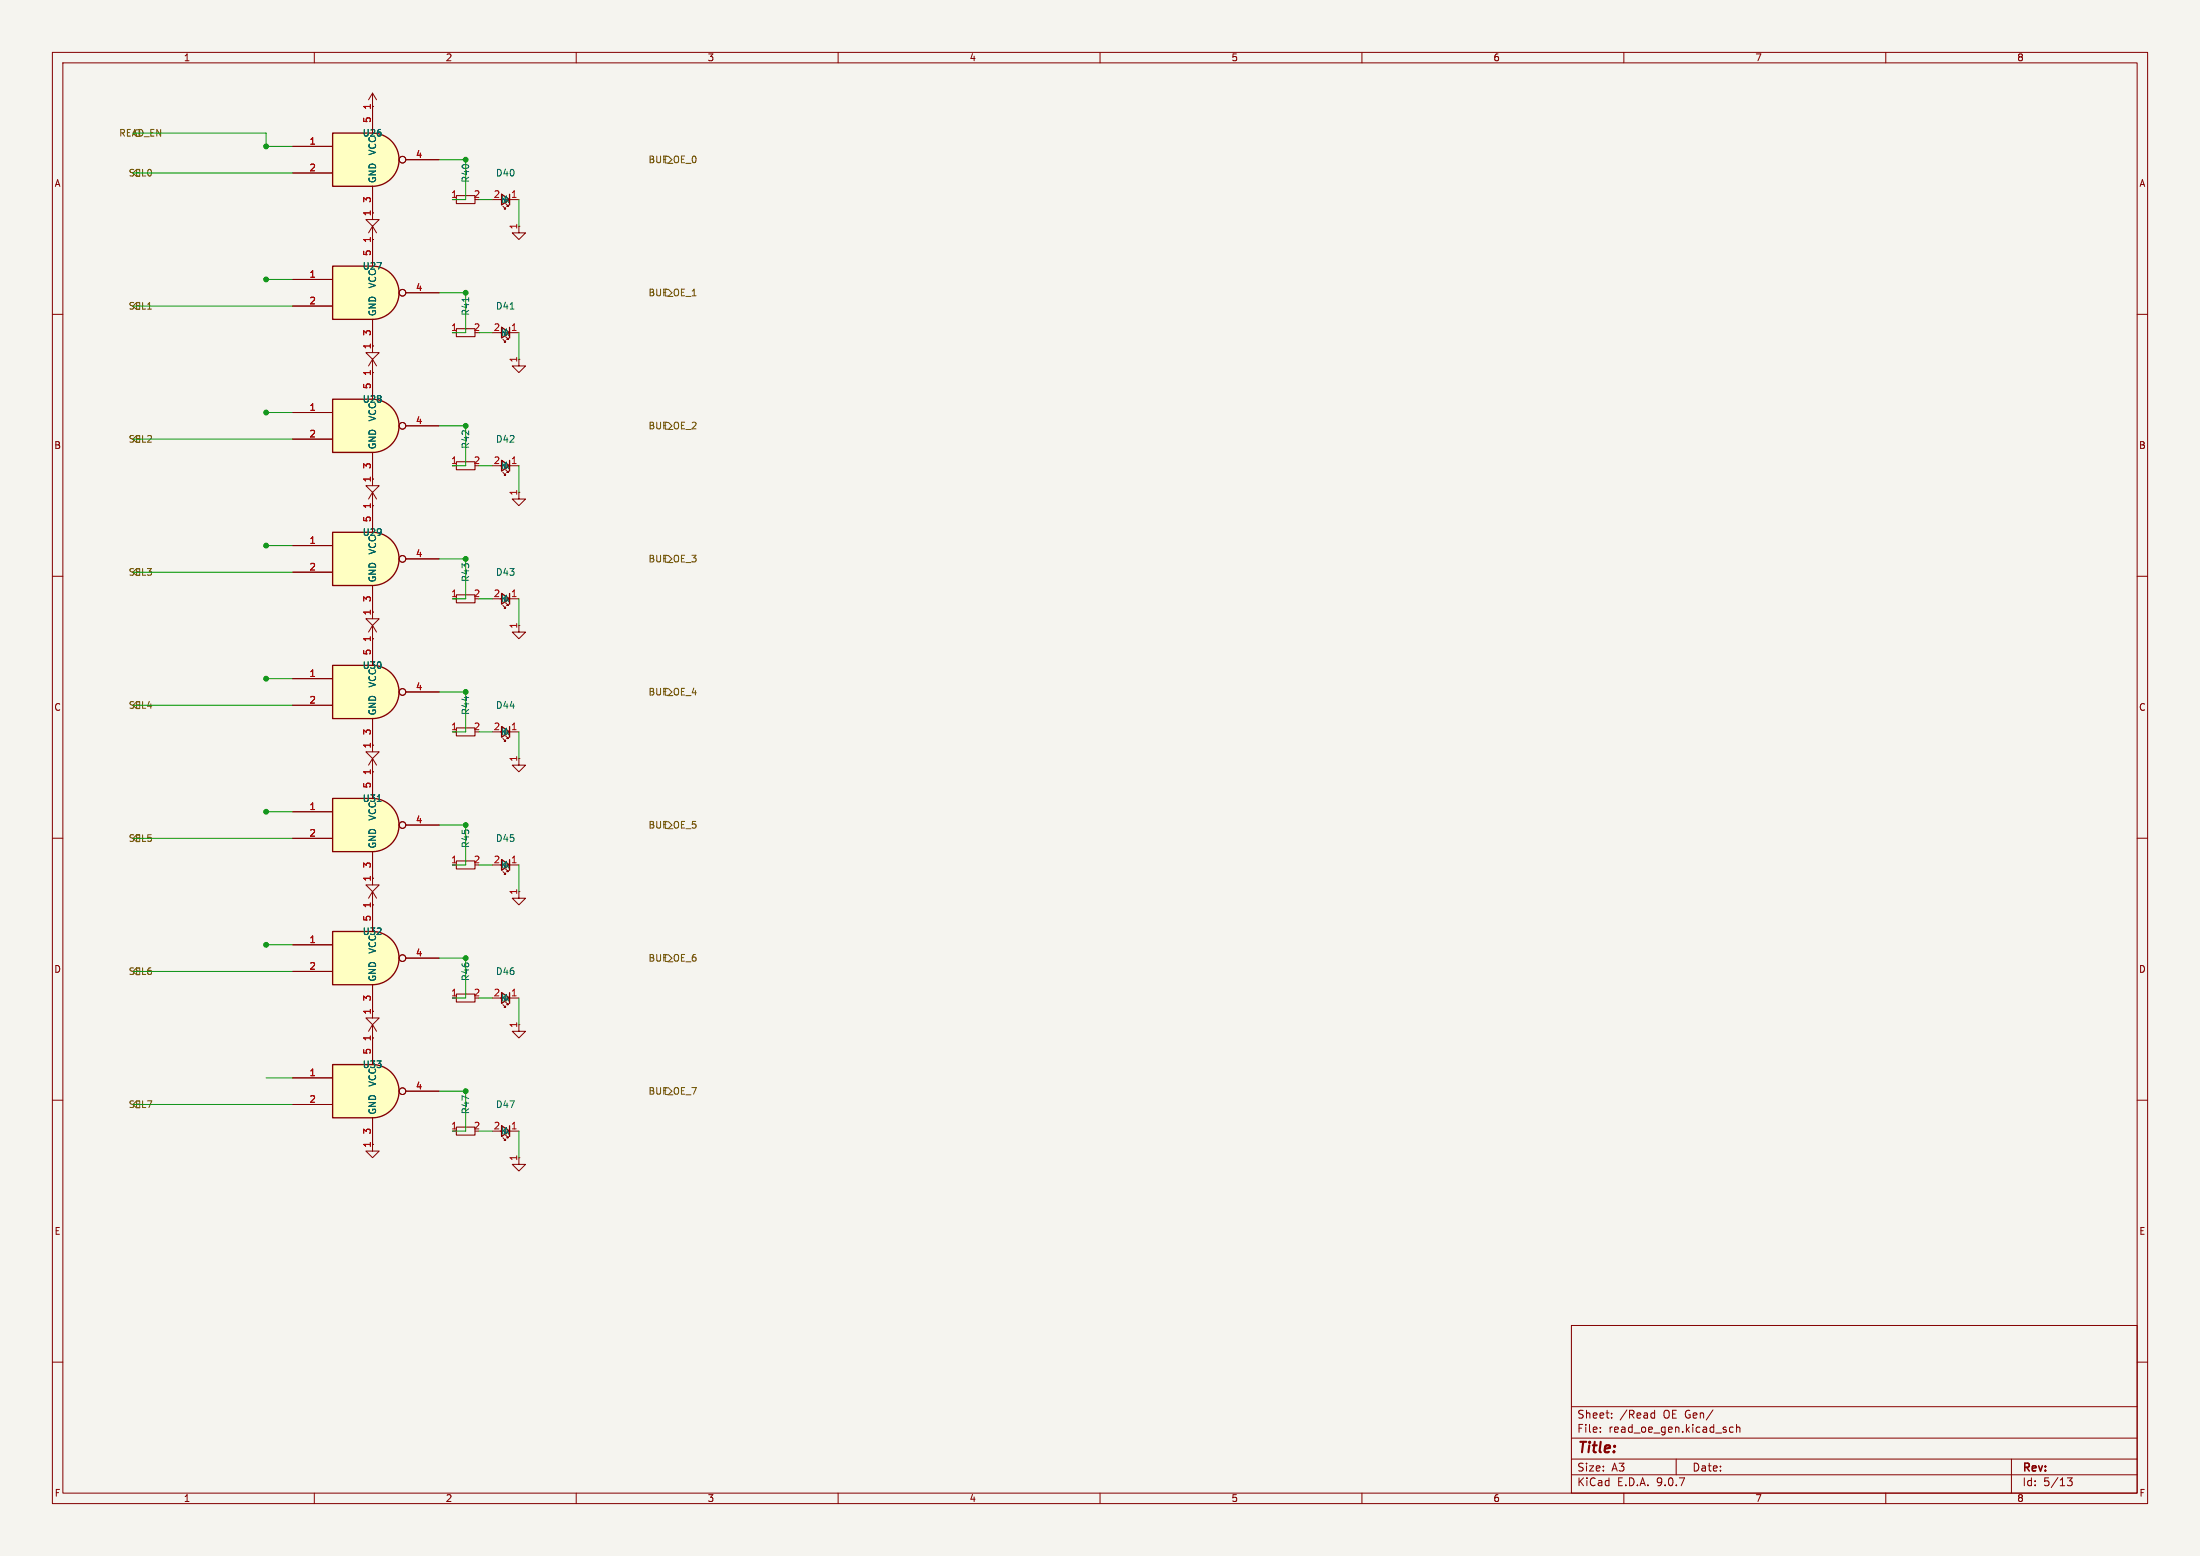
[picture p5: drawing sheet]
<svg xmlns="http://www.w3.org/2000/svg" width="420mm" height="297mm" viewBox="0 0 420 297" stroke-linecap="round" stroke-linejoin="round" font-family="sans-serif">
<path d="M0 0h420v297h-420z" fill="#f5f4ef" stroke="#f5f4ef" stroke-width=".19"/>
<g fill="none" stroke="#840000" stroke-width=".19">
<path d="M10 10h400v277h-400zM12 12h396v273h-396zM60 10v2M110 10v2M160 10v2M210 10v2M260 10v2M310 10v2M360 10v2M71.1 40.6v1.3h1.3l-1.3 1.3-1.3-1.3h1.3M71.1 43.2v2.5M71.1 43.2l-.7 1.3"/>
<path d="M71.1 43.2l.8 1.3M10 60h2M408 60h2M10 110h2M408 110h2M10 160h2M408 160h2M71.1 195.6l-.7 1.3M71.1 195.6l.8 1.3M71.1 195.6v2.5M10 210h2M408 210h2"/>
<path d="M300 253h108v32h-108zM10 260h2M300 278.5h108M300 274.5h108M300 268.5h108M305.5 273.2v.2M305.5 272.5v.1M307.7 270.5v.2M307.7 269.8v.1M315.3 270.6h.6M315.3 269.8h.6M315.9 269.2v1.5"/>
<path d="M320 278.5v3M330.9 272.5l-.5-.1-.2 .3 .1 .6h.6M331.5 272.5l.2-.1 .4 .1 .1 .9M331.5 271.9v1.5M384 278.5v6.5M408 260h2M60 285v2M110 285v2M160 285v2M210 285v2M260 285v2M300 281.5h108"/>
<path d="M310 285v2M360 285v2M394.7 282.1h.9l-.5 .6 .4 .1v.6l-.2 .2-.6-.1"/>
</g>
<path d="M71.1 25.4a5.1 5.1 0 0 1 5.1 5.1 5.1 5.1 0 0 1-5.1 5.1z" fill="#ffffc2" stroke="#ffffc2" stroke-width=".19"/>
<path d="M63.5 25.4h7.6v10.2h-7.6z" fill="#ffffc2"/>
<path d="M63.5 25.4h7.6a5.1 5.1 0 0 1 5.1 5.1 5.1 5.1 0 0 1-5.1 5.1h-7.6z" fill="none" stroke="#840000" stroke-width=".25"/>
<g fill="none" stroke="#840000" stroke-width=".19">
<path d="M55.9 27.9h7.6M55.9 33h7.6M71.1 20.3v5.1M71.1 35.6v5M77.5 30.5h6.3"/>
<circle cx="76.8" cy="30.5" r=".63"/>
</g>
<path d="M87.1 62.7h3.6v1.6h-3.6z" fill="none" stroke="#840000" stroke-width=".2"/>
<path d="M89.5 56.8v.7" fill="none" stroke="#006464" stroke-width=".19"/>
<path d="M71.1 203.2a5.1 5.1 0 0 1 5.1 5.1 5.1 5.1 0 0 1-5.1 5.1z" fill="#ffffc2" stroke="#ffffc2" stroke-width=".19"/>
<path d="M63.5 203.2h7.6v10.2h-7.6z" fill="#ffffc2"/>
<path d="M63.5 203.2h7.6a5.1 5.1 0 0 1 5.1 5.1 5.1 5.1 0 0 1-5.1 5.1h-7.6z" fill="none" stroke="#840000" stroke-width=".25"/>
<g fill="none" stroke="#840000" stroke-width=".19">
<path d="M71.1 167.6v1.3h1.3l-1.3 1.3-1.3-1.3h1.3M71.1 198.1v5.1M55.9 205.7h7.6M55.9 210.8h7.6M71.1 213.4v5M77.5 208.3h6.3"/>
<circle cx="76.8" cy="208.3" r=".63"/>
</g>
<path d="M71.1 152.4a5.1 5.1 0 0 1 5.1 5.1 5.1 5.1 0 0 1-5.1 5.1z" fill="#ffffc2" stroke="#ffffc2" stroke-width=".19"/>
<path d="M63.5 152.4h7.6v10.2h-7.6z" fill="#ffffc2"/>
<path d="M63.5 152.4h7.6a5.1 5.1 0 0 1 5.1 5.1 5.1 5.1 0 0 1-5.1 5.1h-7.6z" fill="none" stroke="#840000" stroke-width=".25"/>
<g fill="none" stroke="#840000" stroke-width=".19">
<path d="M55.9 154.9h7.6M71.1 147.3v5.1M77.5 157.5h6.3M55.9 160h7.6M71.1 162.6v5M71.1 218.4v1.3h1.3l-1.3 1.3-1.3-1.3h1.3"/>
<circle cx="76.8" cy="157.5" r=".63"/>
</g>
<path d="M72 153h.8" fill="none" stroke="#006464" stroke-width=".19"/>
<path d="M71.1 177.8a5.1 5.1 0 0 1 5.1 5.1 5.1 5.1 0 0 1-5.1 5.1z" fill="#ffffc2" stroke="#ffffc2" stroke-width=".19"/>
<path d="M63.5 177.8h7.6v10.2h-7.6z" fill="#ffffc2"/>
<path d="M63.5 177.8h7.6a5.1 5.1 0 0 1 5.1 5.1 5.1 5.1 0 0 1-5.1 5.1h-7.6z" fill="none" stroke="#840000" stroke-width=".25"/>
<g fill="none" stroke="#840000" stroke-width=".19">
<path d="M71.1 142.2v1.3h1.3l-1.3 1.3-1.3-1.3h1.3M71.1 144.8v2.5M71.1 144.8l-.7 1.3M71.1 144.8l.8 1.3M71.1 170.2v7.6M71.1 170.2l-.7 1.3M71.1 170.2l.8 1.3M55.9 180.3h7.6M55.9 185.4h7.6M71.1 188v5M77.5 182.9h6.3"/>
<circle cx="76.8" cy="182.9" r=".63"/>
</g>
<path d="M71.1 127a5.1 5.1 0 0 1 5.1 5.1 5.1 5.1 0 0 1-5.1 5.1z" fill="#ffffc2" stroke="#ffffc2" stroke-width=".19"/>
<path d="M63.5 127h7.6v10.2h-7.6z" fill="#ffffc2"/>
<path d="M63.5 127h7.6a5.1 5.1 0 0 1 5.1 5.1 5.1 5.1 0 0 1-5.1 5.1h-7.6z" fill="none" stroke="#840000" stroke-width=".25"/>
<g fill="none" stroke="#840000" stroke-width=".19">
<path d="M71.1 68.6v2.5M71.1 68.6l-.7 1.3M71.1 68.6l.8 1.3M94 63.5h1.8M96 64.8l.5 .5h-.2h.2v-.3M97.3 63.5h1.8M55.9 129.5h7.6M55.9 134.6h7.6M71.1 121.9v5.1M71.1 137.2v5M77.5 132.1h6.3M94 165.1h1.8"/>
<path d="M96 166.4l.5 .5h-.2h.2v-.3M97.3 165.1h1.8"/>
<circle cx="76.8" cy="132.1" r=".63"/>
</g>
<path d="M87.1 138.9h3.6v1.6h-3.6zM87.1 164.3h3.6v1.6h-3.6zM87.1 215.1h3.6v1.6h-3.6z" fill="none" stroke="#840000" stroke-width=".2"/>
<path d="M97.4 59h.7" fill="none" stroke="#006464" stroke-width=".19"/>
<path d="M71.1 76.2a5.1 5.1 0 0 1 5.1 5.1 5.1 5.1 0 0 1-5.1 5.1z" fill="#ffffc2" stroke="#ffffc2" stroke-width=".19"/>
<path d="M63.5 76.2h7.6v10.2h-7.6z" fill="#ffffc2"/>
<path d="M63.5 76.2h7.6a5.1 5.1 0 0 1 5.1 5.1 5.1 5.1 0 0 1-5.1 5.1h-7.6z" fill="none" stroke="#840000" stroke-width=".25"/>
<g fill="none" stroke="#840000" stroke-width=".19">
<path d="M71.1 17.8v2.5M71.1 17.8l-.7 1.3M71.1 17.8l.8 1.3M94 38.1h1.8M96 39.4l.5 .5h-.2h.2v-.3M97.3 38.1h1.8M99.1 43.2v1.3h1.2l-1.2 1.2-1.3-1.2h1.3M55.9 78.7h7.6M71.1 66v1.3h1.3l-1.3 1.3-1.3-1.3h1.3M71.1 71.1v5.1M99.1 68.6v1.3h1.2l-1.2 1.2-1.3-1.2h1.3M55.9 83.8h7.6"/>
<path d="M71.1 86.4v6.3h1.3l-1.3 1.3-1.3-1.3h1.3M77.5 81.3h6.3M94 88.9h1.8M96 90.2l.5 .5h-.2h.2v-.3M97.3 88.9h1.8M99.1 94v1.3h1.2l-1.2 1.2-1.3-1.2h1.3M94 114.3h1.8M96 115.6l.5 .5h-.2h.2v-.3M97.3 114.3h1.8M99.1 119.4v1.3h1.2l-1.2 1.2-1.3-1.2h1.3M94 139.7h1.8M97.3 139.7h1.8"/>
<path d="M96 141l.5 .5h-.2h.2v-.3M99.1 144.8v1.3h1.2l-1.2 1.2-1.3-1.2h1.3M99.1 170.2v1.3h1.2l-1.2 1.2-1.3-1.2h1.3M71.1 193v1.3h1.3l-1.3 1.3-1.3-1.3h1.3M94 190.5h1.8M96 191.8l.5 .5h-.2h.2v-.3M97.3 190.5h1.8M99.1 195.6v1.3h1.2l-1.2 1.2-1.3-1.2h1.3M94 215.9h1.8M96 217.2l.5 .5h-.2h.2v-.3M97.3 215.9h1.8M99.1 221v1.2h1.2l-1.2 1.3-1.3-1.3h1.3"/>
<circle cx="76.8" cy="81.3" r=".63"/>
</g>
<path d="M87.1 88.1h3.6v1.6h-3.6zM87.1 189.7h3.6v1.6h-3.6z" fill="none" stroke="#840000" stroke-width=".2"/>
<path d="M71.1 101.6a5.1 5.1 0 0 1 5.1 5.1 5.1 5.1 0 0 1-5.1 5.1z" fill="#ffffc2" stroke="#ffffc2" stroke-width=".19"/>
<path d="M63.5 101.6h7.6v10.2h-7.6z" fill="#ffffc2"/>
<path d="M63.5 101.6h7.6a5.1 5.1 0 0 1 5.1 5.1 5.1 5.1 0 0 1-5.1 5.1h-7.6z" fill="none" stroke="#840000" stroke-width=".25"/>
<g fill="none" stroke="#840000" stroke-width=".19">
<path d="M71.1 94v7.6M71.1 94l-.7 1.3M71.1 94l.8 1.3M55.9 104.1h7.6M55.9 109.2h7.6M71.1 111.8v6.3h1.3l-1.3 1.3-1.3-1.3h1.3M71.1 119.4v2.5M71.1 119.4l-.7 1.3M71.1 119.4l.8 1.3M77.5 106.7h6.3"/>
<circle cx="76.8" cy="106.7" r=".63"/>
</g>
<path d="M87.1 37.3h3.6v1.6h-3.6zM87.1 113.5h3.6v1.6h-3.6z" fill="none" stroke="#840000" stroke-width=".2"/>
<path d="M71.1 50.8a5.1 5.1 0 0 1 5.1 5.1 5.1 5.1 0 0 1-5.1 5.1z" fill="#ffffc2" stroke="#ffffc2" stroke-width=".19"/>
<path d="M63.5 50.8h7.6v10.2h-7.6z" fill="#ffffc2"/>
<path d="M63.5 50.8h7.6a5.1 5.1 0 0 1 5.1 5.1 5.1 5.1 0 0 1-5.1 5.1h-7.6z" fill="none" stroke="#840000" stroke-width=".25"/>
<g fill="none" stroke="#840000" stroke-width=".19">
<path d="M55.9 27.9h7.6M55.9 33h7.6M71.1 20.3v5.1M71.1 35.6v5M77.5 30.5h6.3M55.9 53.3h7.6M55.9 58.4h7.6M71.1 45.7v5.1M77.5 55.9h6.3M55.9 78.7h7.6M71.1 61v5M71.1 71.1v5.1"/>
<path d="M55.9 83.8h7.6M71.1 86.4v5M71.1 96.5v5.1M77.5 81.3h6.3M55.9 104.1h7.6M55.9 109.2h7.6M71.1 111.8v5M77.5 106.7h6.3M55.9 129.5h7.6M55.9 134.6h7.6M71.1 121.9v5.1M71.1 137.2v5"/>
<path d="M77.5 132.1h6.3M55.9 154.9h7.6M71.1 147.3v5.1M77.5 157.5h6.3M55.9 160h7.6M71.1 162.6v5M71.1 172.7v5.1M55.9 180.3h7.6M55.9 185.4h7.6M71.1 188v5M71.1 198.1v5.1M77.5 182.9h6.3"/>
<path d="M55.9 205.7h7.6M55.9 210.8h7.6M71.1 213.4v5M77.5 208.3h6.3"/>
<circle cx="76.8" cy="30.5" r=".63"/>
<circle cx="76.8" cy="55.9" r=".63"/>
<circle cx="76.8" cy="81.3" r=".63"/>
<circle cx="76.8" cy="106.7" r=".63"/>
<circle cx="76.8" cy="132.1" r=".63"/>
<circle cx="76.8" cy="157.5" r=".63"/>
<circle cx="76.8" cy="182.9" r=".63"/>
<circle cx="76.8" cy="208.3" r=".63"/>
</g>
<g fill="none" stroke="#009600" stroke-width=".19">
<path d="M25.4 33h30.5M25.4 25.4h25.4v2.5h5.1M83.8 30.5h5.1v7.6h-2.5M91.4 38.1h2.6M99.1 38.1v5.1M25.4 58.4h30.5M50.8 53.3h5.1M83.8 55.9h5.1v7.6h-2.5M50.8 78.7h5.1M91.4 63.5h2.6M99.1 63.5v5.1M25.4 83.8h30.5"/>
<path d="M83.8 81.3h5.1v7.6h-2.5M91.4 88.9h2.6M99.1 88.9v5.1M25.4 109.2h30.5M50.8 104.1h5.1M83.8 106.7h5.1v7.6h-2.5M91.4 114.3h2.6M99.1 114.3v5.1M25.4 134.6h30.5M50.8 129.5h5.1M83.8 132.1h5.1v7.6h-2.5M91.4 139.7h2.6"/>
<path d="M99.1 139.7v5.1M50.8 154.9h5.1M83.8 157.5h5.1v7.6h-2.5M25.4 160h30.5M91.4 165.1h2.6M99.1 165.1v5.1M25.4 185.4h30.5M50.8 180.3h5.1M83.8 182.9h5.1v7.6h-2.5M91.4 190.5h2.6M99.1 190.5v5.1M25.4 210.8h30.5"/>
<path d="M50.8 205.7h5.1M83.8 208.3h5.1v7.6h-2.5M91.4 215.9h2.6M99.1 215.9v5.1"/>
</g>
<path d="M72 153h.8" fill="none" stroke="#006464" stroke-width=".19"/>
<g fill="#009600" stroke="#009600" stroke-width=".19">
<circle cx="50.8" cy="104.1" r=".46"/>
<circle cx="50.8" cy="129.5" r=".46"/>
<circle cx="88.9" cy="106.7" r=".46"/>
<circle cx="50.8" cy="180.3" r=".46"/>
<circle cx="88.9" cy="81.3" r=".46"/>
<circle cx="50.8" cy="78.7" r=".46"/>
<circle cx="50.8" cy="53.3" r=".46"/>
<circle cx="50.8" cy="27.9" r=".46"/>
<circle cx="88.9" cy="55.9" r=".46"/>
<circle cx="50.8" cy="154.9" r=".46"/>
<circle cx="88.9" cy="157.5" r=".46"/>
<circle cx="88.9" cy="132.1" r=".46"/>
<circle cx="88.9" cy="30.5" r=".46"/>
<circle cx="88.9" cy="182.9" r=".46"/>
<circle cx="88.9" cy="208.3" r=".46"/>
</g>
<text font-size="2.8" fill="#840000" x="301" y="277.9">Title:</text>
<g font-size="2.1" fill="#840000">
<text x="301" y="273.7">File:</text>
<text x="301" y="271">Sheet:</text>
<text x="307.1" y="273.7">read_oe_gen.kicad_sch</text>
<text x="309.2" y="271">/Read</text>
<text x="317.6" y="271">OE Gen/</text>
<text x="301" y="281.1">Size:</text>
<text x="307.6" y="281.1">A3</text>
<text x="323" y="281.1">Date:</text>
<text x="386" y="281.3">Rev:</text>
<text x="301" y="283.9">KiCad</text>
<text x="308.7" y="283.9">E.D.A.</text>
<text x="316.3" y="283.9">9.0.7</text>
<text x="386" y="283.9">Id:</text>
<text x="390.1" y="283.9">5/13</text>
</g>
<g font-size="1.8" fill="#840000">
<text x="35" y="11.9">1</text>
<text x="85" y="11.9">2</text>
<text x="135" y="11.9">3</text>
<text x="185" y="11.9">4</text>
<text x="235" y="11.9">5</text>
<text x="285" y="11.9">6</text>
<text x="335" y="11.9">7</text>
<text x="385" y="11.9">8</text>
<text x="10.3" y="35.9">A</text>
<text x="408.3" y="35.9">A</text>
<text x="10.3" y="85.9">B</text>
<text x="408.2" y="85.9">B</text>
<text x="10.3" y="135.9">C</text>
<text x="408.2" y="135.9">C</text>
<text x="10.3" y="185.9">D</text>
<text x="408.2" y="185.9">D</text>
<text x="10.3" y="235.9">E</text>
<text x="408.3" y="235.9">E</text>
<text x="10.3" y="285.9">F</text>
<text x="35" y="286.9">1</text>
<text x="85" y="286.9">2</text>
<text x="135" y="286.9">3</text>
<text x="185" y="286.9">4</text>
<text x="235" y="286.9">5</text>
<text x="285" y="286.9">6</text>
<text x="335" y="286.9">7</text>
<text x="385" y="286.9">8</text>
<text x="408.3" y="285.9">F</text>
</g>
<g font-size="1.8" fill="#a90000">
<text x="70.9" y="23.6" transform="rotate(-90 70.9 23.6)">5</text>
<text x="70.9" y="21" transform="rotate(-90 70.9 21)">1</text>
<text x="59" y="27.7">1</text>
<text x="59" y="32.8">2</text>
<text x="79.3" y="30.2">4</text>
<text x="70.9" y="41.3" transform="rotate(-90 70.9 41.3)">1</text>
<text x="70.9" y="38.8" transform="rotate(-90 70.9 38.8)">3</text>
<text x="86" y="37.8">1</text>
<text x="90.4" y="37.8">2</text>
<text x="94.2" y="37.8">2</text>
<text x="97.5" y="37.8">1</text>
<text x="70.9" y="46.4" transform="rotate(-90 70.9 46.4)">1</text>
<text x="98.8" y="43.9" transform="rotate(-90 98.8 43.9)">1</text>
<text x="59" y="53.1">1</text>
<text x="70.9" y="49" transform="rotate(-90 70.9 49)">5</text>
<text x="59" y="58.2">2</text>
<text x="79.3" y="55.6">4</text>
<text x="70.9" y="64.2" transform="rotate(-90 70.9 64.2)">3</text>
<text x="86" y="63.2">1</text>
<text x="90.4" y="63.2">2</text>
<text x="94.2" y="63.2">2</text>
<text x="97.5" y="63.2">1</text>
<text x="70.9" y="71.8" transform="rotate(-90 70.9 71.8)">1</text>
<text x="70.9" y="66.7" transform="rotate(-90 70.9 66.7)">1</text>
<text x="98.8" y="69.3" transform="rotate(-90 98.8 69.3)">1</text>
<text x="70.9" y="74.4" transform="rotate(-90 70.9 74.4)">5</text>
<text x="59" y="78.5">1</text>
<text x="59" y="83.6">2</text>
<text x="79.3" y="81">4</text>
<text x="70.9" y="89.6" transform="rotate(-90 70.9 89.6)">3</text>
<text x="86" y="88.6">1</text>
<text x="90.4" y="88.6">2</text>
<text x="94.2" y="88.6">2</text>
<text x="97.5" y="88.6">1</text>
<text x="70.9" y="92.1" transform="rotate(-90 70.9 92.1)">1</text>
<text x="98.8" y="94.7" transform="rotate(-90 98.8 94.7)">1</text>
<text x="70.9" y="99.8" transform="rotate(-90 70.9 99.8)">5</text>
<text x="70.9" y="97.2" transform="rotate(-90 70.9 97.2)">1</text>
<text x="59" y="103.9">1</text>
<text x="79.3" y="106.4">4</text>
<text x="59" y="109">2</text>
<text x="70.9" y="117.5" transform="rotate(-90 70.9 117.5)">1</text>
<text x="70.9" y="115" transform="rotate(-90 70.9 115)">3</text>
<text x="86" y="114">1</text>
<text x="90.4" y="114">2</text>
<text x="94.2" y="114">2</text>
<text x="97.5" y="114">1</text>
<text x="70.9" y="125.2" transform="rotate(-90 70.9 125.2)">5</text>
<text x="70.9" y="122.6" transform="rotate(-90 70.9 122.6)">1</text>
<text x="98.8" y="120.1" transform="rotate(-90 98.8 120.1)">1</text>
<text x="59" y="129.3">1</text>
<text x="79.3" y="131.8">4</text>
<text x="59" y="134.4">2</text>
<text x="70.9" y="142.9" transform="rotate(-90 70.9 142.9)">1</text>
<text x="70.9" y="140.4" transform="rotate(-90 70.9 140.4)">3</text>
<text x="86" y="139.4">1</text>
<text x="90.4" y="139.4">2</text>
<text x="94.2" y="139.4">2</text>
<text x="97.5" y="139.4">1</text>
<text x="70.9" y="148" transform="rotate(-90 70.9 148)">1</text>
<text x="98.8" y="145.5" transform="rotate(-90 98.8 145.5)">1</text>
<text x="59" y="154.7">1</text>
<text x="70.9" y="150.6" transform="rotate(-90 70.9 150.6)">5</text>
<text x="59" y="159.8">2</text>
<text x="79.3" y="157.2">4</text>
<text x="70.9" y="165.8" transform="rotate(-90 70.9 165.8)">3</text>
<text x="86" y="164.8">1</text>
<text x="90.4" y="164.8">2</text>
<text x="94.2" y="164.8">2</text>
<text x="97.5" y="164.8">1</text>
<text x="70.9" y="173.4" transform="rotate(-90 70.9 173.4)">1</text>
<text x="70.9" y="168.3" transform="rotate(-90 70.9 168.3)">1</text>
<text x="98.8" y="170.9" transform="rotate(-90 98.8 170.9)">1</text>
<text x="70.9" y="176" transform="rotate(-90 70.9 176)">5</text>
<text x="59" y="180.1">1</text>
<text x="59" y="185.2">2</text>
<text x="79.3" y="182.6">4</text>
<text x="70.9" y="191.2" transform="rotate(-90 70.9 191.2)">3</text>
<text x="86" y="190.2">1</text>
<text x="90.4" y="190.2">2</text>
<text x="94.2" y="190.2">2</text>
<text x="97.5" y="190.2">1</text>
<text x="70.9" y="193.7" transform="rotate(-90 70.9 193.7)">1</text>
<text x="98.8" y="196.3" transform="rotate(-90 98.8 196.3)">1</text>
<text x="70.9" y="201.4" transform="rotate(-90 70.9 201.4)">5</text>
<text x="70.9" y="198.8" transform="rotate(-90 70.9 198.8)">1</text>
<text x="59" y="205.5">1</text>
<text x="79.3" y="208">4</text>
<text x="59" y="210.6">2</text>
<text x="86" y="215.6">1</text>
<text x="90.4" y="215.6">2</text>
<text x="94.2" y="215.6">2</text>
<text x="97.5" y="215.6">1</text>
<text x="70.9" y="219.1" transform="rotate(-90 70.9 219.1)">1</text>
<text x="70.9" y="216.6" transform="rotate(-90 70.9 216.6)">3</text>
<text x="98.8" y="221.7" transform="rotate(-90 98.8 221.7)">1</text>
</g>
<g font-size="1.8" fill="#725600">
<text x="22.6" y="26.3">READ_EN</text>
<text x="24.5" y="33.9">SEL0</text>
<text x="123.7" y="31.3">BUF_OE_0</text>
<text x="24.5" y="59.3">SEL1</text>
<text x="123.7" y="56.7">BUF_OE_1</text>
<text x="123.7" y="82.1">BUF_OE_2</text>
<text x="24.5" y="84.7">SEL2</text>
<text x="123.7" y="107.5">BUF_OE_3</text>
<text x="24.5" y="110.1">SEL3</text>
<text x="24.5" y="135.5">SEL4</text>
<text x="123.7" y="132.9">BUF_OE_4</text>
<text x="24.5" y="160.9">SEL5</text>
<text x="123.7" y="158.3">BUF_OE_5</text>
<text x="123.7" y="183.7">BUF_OE_6</text>
<text x="24.5" y="186.3">SEL6</text>
<text x="123.7" y="209.1">BUF_OE_7</text>
<text x="24.5" y="211.7">SEL7</text>
</g>
<g font-size="1.8" fill="#006464">
<text x="69.1" y="26.3">U26</text>
<text x="72" y="29.7" transform="rotate(-90 72 29.7)">VCC</text>
<text x="72" y="35.1" transform="rotate(-90 72 35.1)">GND</text>
<text x="89.8" y="35" transform="rotate(-90 89.8 35)">R40</text>
<text x="94.6" y="33.9">D40</text>
<text x="95.6" y="39">KA</text>
<text x="69.1" y="51.7">U27</text>
<text x="72" y="55.1" transform="rotate(-90 72 55.1)">VCC</text>
<text x="94.6" y="59.3">D41</text>
<text x="72" y="60.5" transform="rotate(-90 72 60.5)">GND</text>
<text x="89.8" y="60.4" transform="rotate(-90 89.8 60.4)">R41</text>
<text x="95.6" y="64.4">KA</text>
<text x="69.1" y="77.1">U28</text>
<text x="72" y="80.5" transform="rotate(-90 72 80.5)">VCC</text>
<text x="72" y="85.9" transform="rotate(-90 72 85.9)">GND</text>
<text x="89.8" y="85.8" transform="rotate(-90 89.8 85.8)">R42</text>
<text x="94.6" y="84.7">D42</text>
<text x="95.6" y="89.8">KA</text>
<text x="69.1" y="102.5">U29</text>
<text x="72" y="105.9" transform="rotate(-90 72 105.9)">VCC</text>
<text x="72" y="111.3" transform="rotate(-90 72 111.3)">GND</text>
<text x="89.8" y="111.2" transform="rotate(-90 89.8 111.2)">R43</text>
<text x="94.6" y="110.1">D43</text>
<text x="95.6" y="115.2">KA</text>
<text x="69.1" y="127.9">U30</text>
<text x="72" y="131.3" transform="rotate(-90 72 131.3)">VCC</text>
<text x="72" y="136.7" transform="rotate(-90 72 136.7)">GND</text>
<text x="89.8" y="136.6" transform="rotate(-90 89.8 136.6)">R44</text>
<text x="94.6" y="135.5">D44</text>
<text x="95.6" y="140.6">KA</text>
<text x="69.1" y="153.3">U31</text>
<text x="72" y="156.7" transform="rotate(-90 72 156.7)">VCC</text>
<text x="89.8" y="162" transform="rotate(-90 89.8 162)">R45</text>
<text x="94.6" y="160.9">D45</text>
<text x="72" y="162.1" transform="rotate(-90 72 162.1)">GND</text>
<text x="95.6" y="166">KA</text>
<text x="69.1" y="178.7">U32</text>
<text x="72" y="182.1" transform="rotate(-90 72 182.1)">VCC</text>
<text x="72" y="187.5" transform="rotate(-90 72 187.5)">GND</text>
<text x="89.8" y="187.4" transform="rotate(-90 89.8 187.4)">R46</text>
<text x="94.6" y="186.3">D46</text>
<text x="95.6" y="191.4">KA</text>
<text x="69.1" y="204.1">U33</text>
<text x="72" y="207.5" transform="rotate(-90 72 207.5)">VCC</text>
<text x="72" y="212.9" transform="rotate(-90 72 212.9)">GND</text>
<text x="89.8" y="212.8" transform="rotate(-90 89.8 212.8)">R47</text>
<text x="94.6" y="211.7">D47</text>
<text x="95.6" y="216.8">KA</text>
</g>
</svg>
